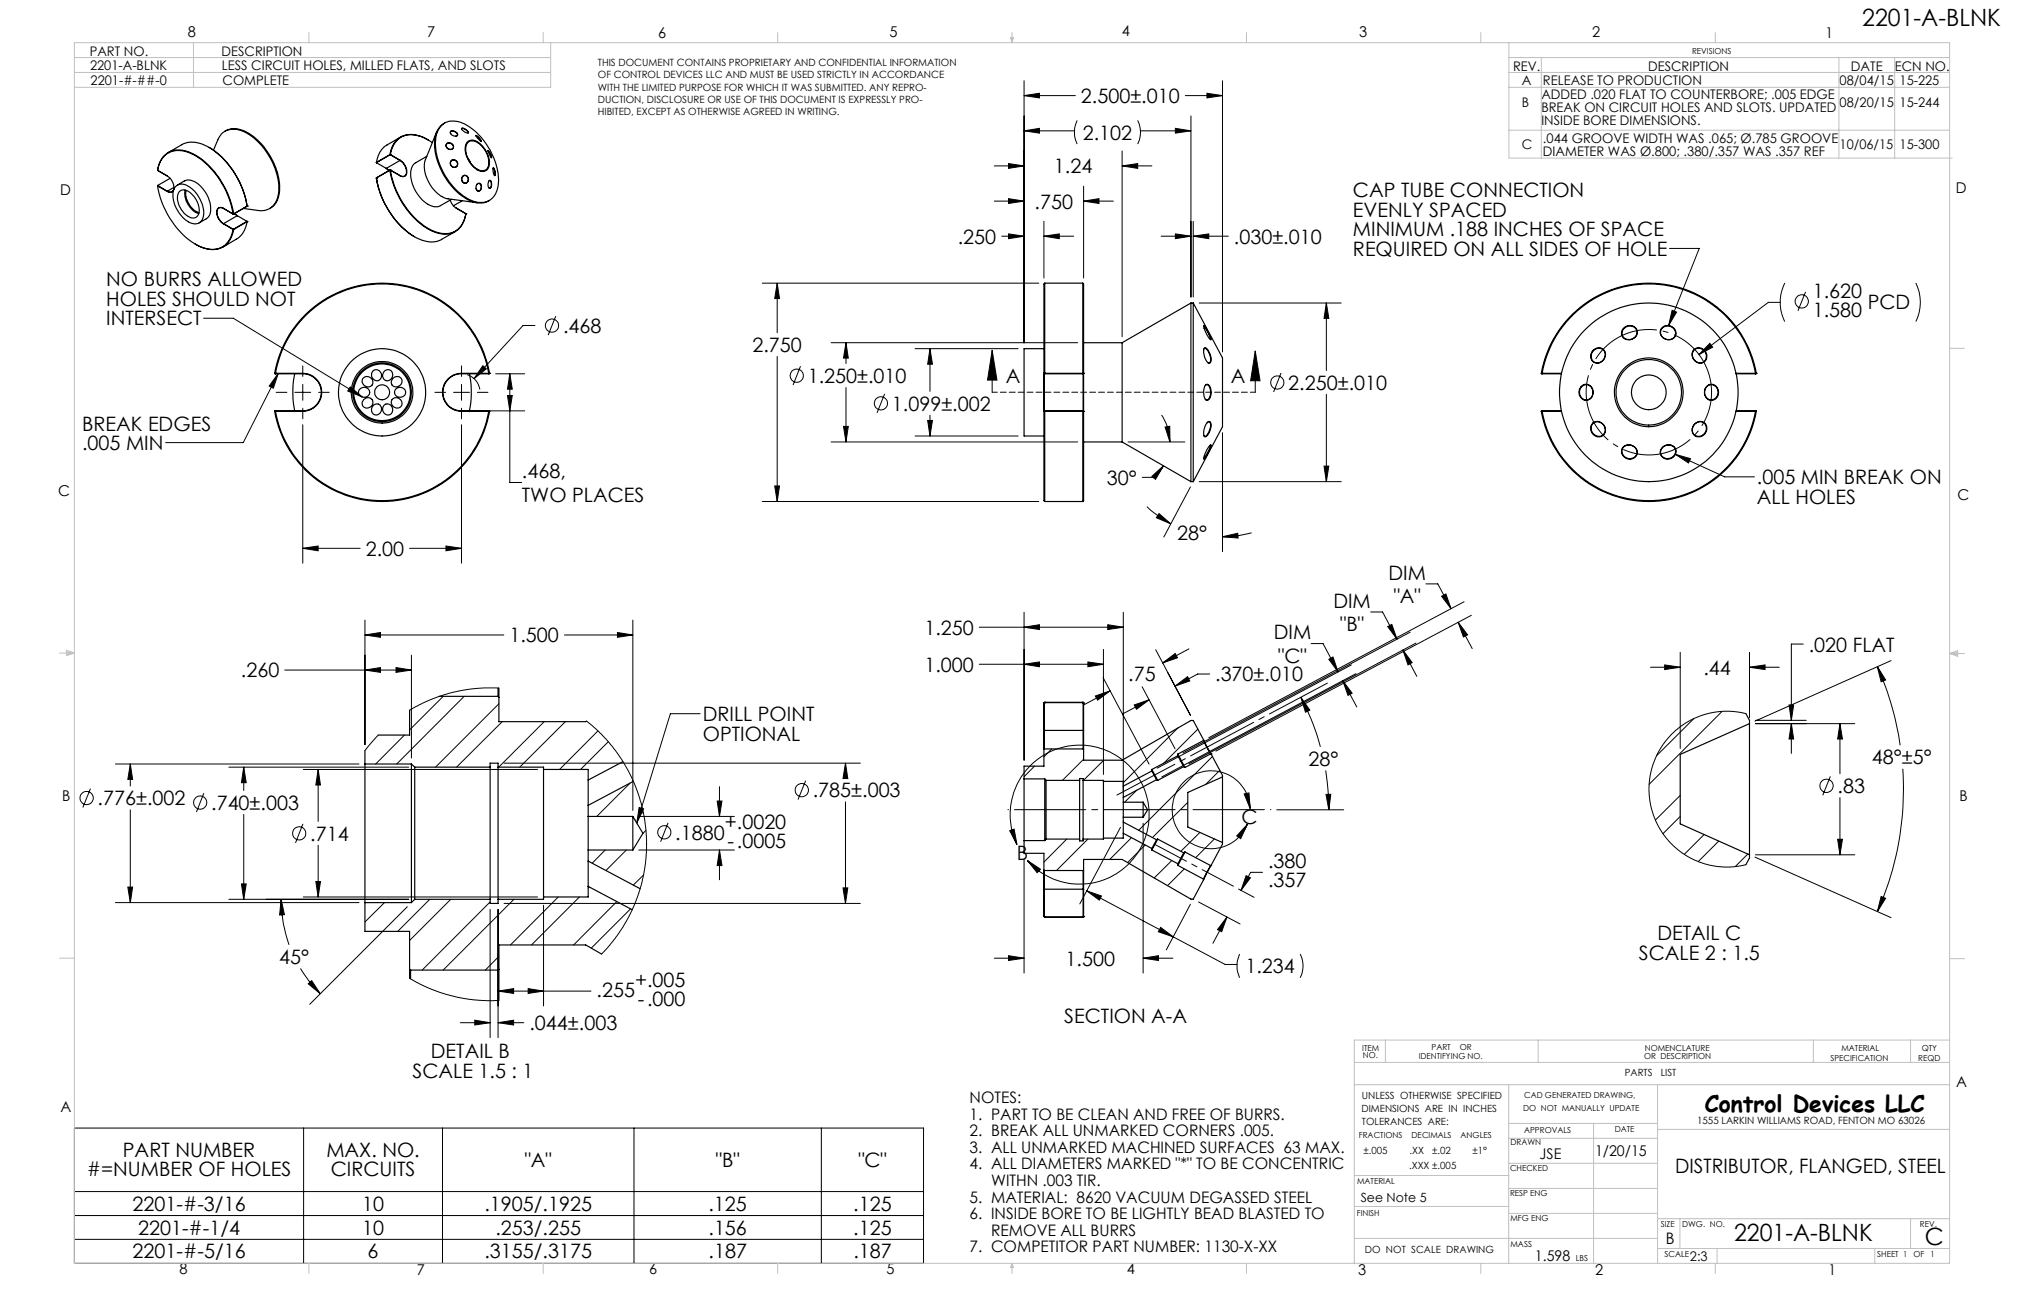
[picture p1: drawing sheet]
<svg xmlns="http://www.w3.org/2000/svg" width="432mm" height="279mm" viewBox="0 0 432 279" stroke-linecap="round" stroke-linejoin="round" font-family="sans-serif">
<g fill="none" stroke="#000" stroke-width=".21">
<path d="M218.5 17.2v55.9M257.5 19.9l3.3 .5-3.3 .5zM260.8 17.2v57.9M212.1 35.4h6.4M215.2 34.9l3.3 .5-3.3 .5zM218.5 20.4h10.9M218.5 27.9h10.7M218.5 20.4l3.3-.5v1zM218.5 27.9l3.3-.5v1zM229.8 25.7a5.9 5.9 0 0 0 0 5M231.2 39.7v19.6M239.4 32.2v39.6"/>
<path d="M239.4 35.4h6.3M239.4 35.4l3.3-.5v1zM242.7 25.7a5.6 5.6 0 0 1 0 5M243.3 27.9h10.8M250.8 27.4l3.3 .5-3.3 .5zM252.9 20.4h7.9M254.1 24.7v38.7M212.1 42.9h6.4M213.7 50.4h4.8M215.2 49.9l3.3 .5-3.3 .5zM215.2 42.4l3.3 .5-3.3 .5zM222.7 47.2v12.1"/>
<path d="M222.7 50.4h6.4M222.7 50.4l3.3-.5v1zM231.2 42.9h6.3M231.2 42.9l3.3-.5v1zM247.7 50.4h6.4M250.8 49.9l3.3 .5-3.3 .5zM254.6 50.4h7.4M254.6 47.2v16.2M254.6 50.4l3.3-.5v1zM356.2 53h6.3l-6.5 16.4M43.4 67.9h6.4l27.5 16.8M59.4 79.6l-1.1 3.2-.9-.5z"/>
<path d="M59.4 79.6l-7.5 14.8h-16.6M64.6 78v2.3M98.5 78v2.3M99.7 79.9a4.1 4.1 0 0 1 2.7 3.2M103 78l.8 .7-2.7 2.1zM105.7 79.7h6.2M108.8 79.7v23.2h2.5M108.8 79.7l.5 3.3h-1zM114.1 69.4h-2.5l-10.5 11.4M118.6 67.4l-1.7 4.1M162.6 60.4h59M165.8 60.4v10.6"/>
<path d="M165.8 76v31M165.8 60.4l.5 3.3h-1zM170.8 78.1l-1.6 4M177.3 73.1h52.6M180.5 73.1v4.4M180.5 73.1l.5 3.3h-1zM195.2 74.4h22M198.4 74.4v9.1M198.4 74.4l.5 3.3h-1zM211.7 74.7l1 6.4h-2zM211.7 74.7v9M255.8 64.6h30.3"/>
<path d="M267.8 74.9l1 6.3h-2zM267.8 74.9v8.8M273.3 79.6l-1.6 4M283 64.6v14.4M283 64.6l.5 3.3h-1zM356.7 66.2l1 .4-1.7 2.8zM364.8 73.2l.6 .8-3 1.6zM379.8 64.5h-2.5l-14.9 11.1M380.8 60.4a9.3 9.3 0 0 0 0 8.2M385.2 62.3l-1.6 4M408.7 60.4a9.3 9.3 0 0 1 0 8.2M58.9 83.7h2.3"/>
<path d="M62.9 83.7h3.4M64.6 82v3.4M64.6 87.1v2.2M64.6 90.6v29.5M68 83.7h2.2M74.7 82.5l2.6 2.2-3.1-1.3zM92.8 83.7h2.3M96.8 83.7h3.4M98.5 82v3.4M98.5 87.1v2.2M98.5 90.6v29.5M99.7 87.6h12.2"/>
<path d="M101.8 83.7h2.3M108.3 84.3h1l-.5 3.3zM177.3 94.3h52.6M180 90.9h1l-.5 3.4zM180.5 82.7v11.6M188.7 84l-1.6 4.1M195.2 93h22M197.9 89.7h1l-.5 3.3zM198.4 88.5v4.5M240.7 94.3h12.1M247.8 88.5a9.9 9.9 0 0 1 1.8 5.8M248.2 99.3l-.9 1.3-1.1 1.2h-2.5"/>
<path d="M248.6 91.1l1-.2v3.4zM260.8 92.3v25.4M282.5 99.4h1l-.5 3.3zM283 84.1v18.6M357.4 96.9l10.5 4.8h6.4M357.4 96.9l3.2 .9-.4 .9zM64.6 116.9h12.2M64.6 116.9l3.3-.4v1zM87.4 116.9h11.1M95.1 116.5l3.4 .4-3.4 .6zM162.6 107h59M165.3 103.6h1l-.5 3.4z"/>
<path d="M244.7 108.1a24.5 24.5 0 0 0 5.1 3.6M245.7 101.6l2.5-2.3-1.7 2.9zM247.3 109.5l2.5 2.2-3.1-1.3zM254 103.9l-5.7 10.6M255.8 102.7h30.3M260.8 114.5l3.3-.8v1.1zM267 113.6a21.4 21.4 0 0 1-6.2 .9M77.9 135.4l3.3-.5v1zM77.9 132.3v26.5M77.9 135.4h29.6M87.8 139.7v22M120.4 135.4h14.6"/>
<path d="M131.7 134.9l3.3 .5-3.3 .5zM135 132.3v40.6M208.9 133.8h30.7M218.5 130.6v31.5M218.5 133.8l3.3-.6v1.1zM235.4 138.5v26.7M236.3 133.2l3.3 .6-3.3 .5zM239.6 130.6v38.2M246.6 138.6l7.4 13.9-4.8-9M253.6 138.4l-5.6 3M279.7 137.3h2.6l3.2 6M292.4 130.5h2.6l3 5.8"/>
<path d="M296.1 133.6l.8-.4 1.1 3.1zM299.3 138.6l3 5.7M299.3 138.6l2 2.7-.9 .5zM300.8 134.8l-48.4 25.8M302.1 137.2l-48.5 25.7M304.2 124.5h2.5l2.9 5.3M307.6 127.2l.9-.5 1.1 3.1zM311.1 132.7l2 2.7-.9 .5zM311.1 132.7l3 5.6M312.3 128.3l-54.4 29M313.9 131.2l-54.5 29M358.5 139.1v20.5"/>
<path d="M373.2 139.1v14M384.7 137.4h-2.5v16.2M60.7 142.9h27.1M77.9 142.9l3.3-.5v1zM80.7 156.8l-2.8 3.3M84.5 142.4l3.3 .5-3.3 .5zM86.3 156.8l-6.1 6.1M94.5 148.5l-7.1 7.2M99 148.5l-14.4 14.4M106.4 150.1l-13.5 13.5M106.4 146.8h-4.8l-4.6 .8-2.3 .6-2.9 1-4.4 2.3M107.1 153.9l-9.7 9.7"/>
<path d="M116.1 153.9l-9.7 9.7M120.6 153.9l-9.7 9.7M125.1 153.8l2.6 2.2 2.3 2.4 2.2 3 2 3.2 1.4 3.2 1.1 3.2 .8 3.4 .4 3.3v3.4l-.3 3.7-.9 4.2-1 3.1-1.3 2.9-1.5 2.7-2.2 3.1-2.4 2.7M127.6 155.9l-8.2 8.2M129.8 158.2l-5.9 5.9M149.4 152.2h-6.4l-7.1 23.3M208.9 141.7h26.5M218.5 141.7l3.3-.5v1zM224.4 159.7l-1.7 1.7M232.1 141.2l3.3 .5-3.3 .5zM233.7 148.4l3.1-1-2.6 1.9zM235.3 144.5l9.8 18.5"/>
<path d="M236.8 147.4l-5.6 2.9M242 150.4l3.1-1.1-2.6 2zM243.7 146.5l7 13.2M245.1 149.3l-5.6 3M248 141.4l2.7-2 .5 .9zM250.7 146.3l2.7-2 .4 .9zM251.3 155.2l-11.7 11.7M255.6 155.5l-7.3 7.3M258.1 143.8h-2.6l-4.8 2.5M277.5 148.7l1.9 2.7-.9 .5zM277.5 148.7l.5 .9a47.9 47.9 0 0 1 3.7 9.7M283.5 140.6l.9-.5 1.1 3.2z"/>
<path d="M286.5 145.2l3 5.6M286.5 145.2l2 2.6-.9 .5zM288.3 141.8l-41.4 22M289.3 143.7l-41.4 22M352.1 142.3h6.4M355.1 141.8l3.4 .5-3.4 .5zM361.4 153.3l-8 7.9M367.4 151.7l-15.6 15.6M372.5 152.2l-3.4-.5h-2l-2.3 .4-1.8 .5-1.9 .8-2.7 1.6-1.2 1-1.9 2.1-1.8 2.9-1.3 3.4-.4 3.5 .3 3.7 1.2 3.6 1 1.9 1.2 1.7 2.6 2.6 3.1 1.9 2.6 1 1.5 .3 1.8 .3h2.1l3.3-.5M373.2 142.3h6.4M373.2 142.3l3.4-.5v1zM374.5 154.3h21.2"/>
<path d="M374.5 153.6h10.8M381.7 150.4h1l-.5 3.2zM382.2 154.3v6.4M382.2 154.3l.5 3.3h-1zM392.5 154.3l.6 3.3h-1.1zM392.5 154.3v10.7M400.5 142.2l1.8 2.8-1 .4zM400.5 142.2a62.4 62.4 0 0 1 4.9 16.8M403.4 140.9l-29 12.9M19.3 168.2l-1.6 4M24.6 162.9h52M27.8 162.9v4.7"/>
<path d="M27.8 172.7v19.8M27.8 162.9l.5 3.3h-1zM43.5 169.2l-1.6 4M48.8 163.6h38.4M52 163.6l.5 3.3h-1zM52 163.6v5M52 173.7v18.1M64.6 175.7l-1.6 4.1M64.7 164.1h50M67.9 164.1l.5 3.3h-1zM67.9 164.1v11.1M107.5 162.8h76.1"/>
<path d="M134.4 167l-7.1 7.1M135.5 174.9h.1M136.3 174.1h20.4M136.3 172.2l1 .3-1.4 3zM137.2 173.2l-.1 .2M137.8 177.1l-.7 .7M142.5 175.5l-1.6 4M153 170.9h1l-.5 3.2zM153.5 167.8v6.3M171.9 166.5l-1.6 4M180.4 162.8v3.1M180.4 171v21.7"/>
<path d="M180.4 162.8l.5 3.3h-1.1zM215.4 177.2l1-.4 .6 3.3zM220.7 163.4l-2.2 2.3M227.6 179l-4.9 4.9M231.2 161.9l-4.5 4.5M232.1 179l-6.7 6.7M235.5 162.1l-4.4 4.3M239 176.5l-8.6 16.3M241.4 178.7l-4.7 4.6M242.5 168.5l-2.6 2.6M243.9 175.6v31.9M253.4 171.1l-7.5 7.5"/>
<path d="M256 177.6l-4.1 4M258.7 161.4l-15.8 15.7M259.1 178.9l-4 4M260.2 164.3l-3 3M265.4 169.3l1.1-.2 .2 3.3zM266.1 175.8l-1.4 3.1-.9-.6zM266.7 172.4a8.3 8.3 0 0 0-11.7-7.3 8.3 8.3 0 0 0-2.4 13.6 8.3 8.3 0 0 0 13.5-2.9M272.4 172.7h14.3M282.8 164.3a55.1 55.1 0 0 1 .7 8.4M282.9 169.4h1l-.4 3.3zM358.5 169.7l-5.3 5.2M358.5 174.1l-3.7 3.7"/>
<path d="M363.6 178l-4.3 4.2M366.7 179.4l-4.4 4.4M390.5 165.6l-1.6 4M392 179h1.1l-.6 3.3zM392.5 170.1v12.2M405.9 164a63.9 63.9 0 0 1-5.4 30.5M24.6 192.5h52M27.3 189.2h1l-.5 3.3zM48.8 191.8h38.4M51.5 188.5h1l-.5 3.3zM60 191.8l.7 3.3-1 .1zM60 191.8v.8a27.7 27.7 0 0 0 1.7 8.9"/>
<path d="M64.7 191.3h50M67.4 188h1l-.5 3.3zM67.9 180.3v11M82 192.5l-4.1 4.1M86.9 193.4l-20.8 20.8M91.7 191.8l-6.9 6.8M96.2 191.8l-8.8 8.8M104.6 192.4l-14.5 14.5M104.6 194v27.3M106.3 194v27.3M107.5 192.7h76.1M109.6 191.8l-15.1 15.1"/>
<path d="M116 193.1v21.5M119.1 191.3l-10.2 10.2M123.6 191.3l-10.2 10.2M125.7 189.2l-.2 .2M129.1 181.3l-2.8 2.8M131.6 192.3l-9.2 9.2M133.6 181.3l-4.3 4.4M134.5 193.9l-8.3 8.3M136.3 181.3h20.4M137.3 186.6l-2.2 2.2M153.5 181.3v6.3M153.5 181.3l.5 3.3h-1z"/>
<path d="M179.8 189.4h1.1l-.5 3.3zM217 180.1a14.8 14.8 0 0 1 12.9-21.1 14.8 14.8 0 0 1 14.3 20.2 14.8 14.8 0 0 1-24.3 5.1l-.7-.8M218.5 183.3v24.2M219.2 183.5l2.8 1.9-.7 .7zM231.8 190l29.6 15.7h2.5M231.8 190l3.2 1.1-.5 .9zM244.3 180.2l-3.7 3.8M247.6 197.8l2.7 2-3.2-1.1zM250 183.6l-3.8 3.7M252.7 185.3l-3.6 3.6M254 192.9l-5.2 9.7M255.7 192.4l8.8 4.7"/>
<path d="M261.8 195.6l-3 5.6M261.8 195.6l-1.2 3.1-.8-.4zM264.2 189.6l3.3 1.8M265.9 186.8l.9 .4-2 2.7zM269.3 186.1h-2.5l-2 3.8M372.9 182.1l-2.7 2.7M374.4 182.8l29 12.9M374.5 182.3h21.2M401.3 191.2l1 .4-1.8 2.9zM64.1 206.6a27.3 27.3 0 0 0 4.2 5.3M65.8 209.8l.7-.6 1.8 2.7zM87.4 208.7l2.8 1.5 2.5 1 5 1.5 4.6 .7h4.1"/>
<path d="M98.2 218.1h6.4M101.3 217.6l3.3 .5-3.3 .5zM106.3 218.1h5.5M106.3 211.4h19.8M106.3 218.1l3.3-.5v1zM106.3 211.4l3.3-.5v1zM106.4 204l-2.9 2.9M112.7 210.9l3.3 .5-3.3 .5zM212.1 204.4h6.4M215.2 203.8l3.3 .6-3.3 .5zM243.9 204.4h6.3M243.9 204.4l3.3-.6v1.1z"/>
<path d="M264.5 203.5a5.9 5.9 0 0 0 0 5M277.4 203.5a5.6 5.6 0 0 1 0 5M15.9 240.6h181.1v28.9h-181.1zM15.9 254.1h181.1M15.9 259.3h181.1M64.8 240.6v28.9M94.4 240.6v28.9M135.3 240.6v28.9M175.2 240.6v28.9M15.9 264.3h181.1"/>
<circle cx="117.8" cy="69.4" r="1.41"/>
<circle cx="384.4" cy="64.3" r="1.41"/>
<circle cx="170" cy="80.1" r="1.4"/>
<circle cx="187.9" cy="86" r="1.4"/>
<circle cx="272.5" cy="81.6" r="1.41"/>
<circle cx="18.5" cy="170.2" r="1.42"/>
<circle cx="42.7" cy="171.2" r="1.41"/>
<circle cx="63.8" cy="177.7" r="1.4"/>
<circle cx="141.7" cy="177.5" r="1.4"/>
<circle cx="171.1" cy="168.5" r="1.41"/>
<circle cx="389.7" cy="167.6" r="1.42"/>
</g>
<path d="M364.6 79.7a13.4 13.4 0 0 0-22.4-5.4 13.4 13.4 0 0 0 5.9 22.2 13.4 13.4 0 0 0 16.7-15.8l-.2-1" fill="none" stroke="#000" stroke-width=".21" stroke-dasharray="15.2 1.3 1.3 1.3" stroke-dashoffset="3.7" stroke-linecap="butt"/>
<path d="M267.8 83.7h-56.1" fill="none" stroke="#000" stroke-width=".21" stroke-dasharray="1.3 .6" stroke-dashoffset=".2"/>
<path d="M271.1 172.7h-56.1" fill="none" stroke="#000" stroke-width=".21" stroke-dasharray="15.2 1.3 1.3 1.3" stroke-dashoffset="-1.4"/>
<path d="M263.1 189l-16.6-8.9" fill="none" stroke="#000" stroke-width=".21" stroke-dasharray="15.2 1.3 1.3 1.3" stroke-dashoffset="7.7"/>
<path d="M283.2 145.7l-44.9 23.9" fill="none" stroke="#000" stroke-width=".21" stroke-dasharray="15.2 1.3 1.3 1.3" stroke-dashoffset="1.2"/>
<g fill="none" stroke="#c0c0c0" stroke-width=".21">
<path d="M15.9 9.1h400v260.4h-400zM15.9 12.3h101.6M15.9 15.5h101.6M41.3 9.1v9.5M65.9 6.9v2.2M115.9 6.9v2.2M117.5 9.1v9.5h-101.6M165.9 6.9v2.2M215.6 8h.6l-.3 1.1zM215.7 8l.2 1.1M215.9 6.9v2.2M216 8l-.1 1.1"/>
<path d="M265.9 6.9v2.2M315.9 6.9v2.2M321.9 12.3h94M321.9 15.5h94M321.9 18.6h94M321.9 9.1v24.6h94.6M328.8 12.3v21.4M365.9 6.9v2.2M392.3 12.3v21.4M404.2 12.3v21.4M321.9 27.8h94M415.9 74.3h3.2"/>
<path d="M12.7 139.3h3.2M14.2 139.1l1.7 .2M14.2 138.7l1.7 .6-1.7 .5zM15.9 139.3l-1.7 .3M415.9 139.4h3.2M415.9 139.4l1.8-.6v1.2zM415.9 139.4l1.8 .3M417.7 139.2l-1.8 .2M12.7 204.4h3.2M415.9 204.5h3.2M288.9 231.4h127M288.9 226.6h127"/>
<path d="M295.6 221.8v4.8M321.9 231.4v38.1M321.9 239.6h31.7M328.2 221.8v4.8M340 239.6v29.9M353.6 231.4v38.1M386.9 221.8v4.8M407.6 221.8v4.8M415.9 221.8h-127v47.7M288.9 257.3h33M288.9 250.7h33M321.9 258.8h31.7"/>
<path d="M321.9 253.5h31.7M321.9 248.1h31.7M321.9 242.8h31.7M353.6 259.9h62.3M353.6 240.9h62.3M358.4 259.9v6.4M407.6 259.9v6.4M65.9 269.5v2.1M115.9 269.5v2.1M165.9 269.5v2.1M215.9 269.5v2.1M215.9 269.5l.3 .8h-.6z"/>
<path d="M265.9 269.5v2.1M288.9 264.1h64.7M315.9 269.5v2.1M353.6 266.3h62.3M365.9 269.5v2.1M366.3 266.3v3.2M400 266.3v3.2"/>
</g>
<g fill="#000">
<path d="M364.8 73.2l.6 .8-3 1.6z"/>
<path d="M267.8 74.9l1 6.3h-2zM211.7 74.7l1 6.4h-2zM219.2 183.5l2.8 1.9-.7 .7zM215.4 177.2l1-.4 .6 3.3zM265.4 169.3l1.1-.2 .2 3.3zM266.1 175.8l-1.4 3.1-.9-.6z"/>
<path d="M356.7 66.2l1 .4-1.7 2.8zM357.4 96.9l3.2 .9-.4 .9zM74.7 82.5l2.6 2.2-3.1-1.3zM59.4 79.6l-1.1 3.2-.9-.5zM136.3 172.2l1 .3-1.4 3z"/>
<path d="M197.9 89.7h1l-.5 3.3zM198.4 74.4l.5 3.3h-1zM165.3 103.6h1l-.5 3.4zM165.8 60.4l.5 3.3h-1zM215.2 49.9l3.3 .5-3.3 .5zM222.7 50.4l3.3-.5v1zM215.2 42.4l3.3 .5-3.3 .5zM231.2 42.9l3.3-.5v1zM215.2 34.9l3.3 .5-3.3 .5zM239.4 35.4l3.3-.5v1zM245.7 101.6l2.5-2.3-1.7 2.9zM248.6 91.1l1-.2v3.4zM282.5 99.4h1l-.5 3.3zM283 64.6l.5 3.3h-1zM218.5 20.4l3.3-.5v1zM257.5 19.9l3.3 .5-3.3 .5zM250.8 49.9l3.3 .5-3.3 .5zM254.6 50.4l3.3-.5v1zM180.5 73.1l.5 3.3h-1zM180 90.9h1l-.5 3.4zM218.5 27.9l3.3-.5v1zM250.8 27.4l3.3 .5-3.3 .5zM247.3 109.5l2.5 2.2-3.1-1.3zM260.8 114.5l3.3-.8v1.1zM64.6 116.9l3.3-.4v1zM95.1 116.5l3.4 .4-3.4 .6zM108.3 84.3h1l-.5 3.3zM108.8 79.7l.5 3.3h-1zM103 78l-1.9 2.8 2.7-2.1zM218.5 133.8l3.3-.6v1.1zM236.3 133.2l3.3 .6-3.3 .5zM218.5 141.7l3.3-.5v1zM232.1 141.2l3.3 .5-3.3 .5zM215.2 203.8l3.3 .6-3.3 .5zM243.9 204.4l3.3-.6v1.1zM261.8 195.6l-1.2 3.1-.8-.4zM265.9 186.8l.9 .4-2 2.7zM248 141.4l2.7-2 .5 .9zM233.7 148.4l3.1-1-2.6 1.9zM247.6 197.8l2.7 2-3.2-1.1zM231.8 190l3.2 1.1-.5 .9zM250.7 146.3l2.7-2 .4 .9zM242 150.4l3.1-1.1-2.6 2zM283.5 140.6l.9-.5 1.1 3.2zM286.5 145.2l2 2.6-.9 .5zM296.1 133.6l.8-.4 1.1 3.1zM299.3 138.6l2 2.7-.9 .5zM307.6 127.2l.9-.5 1.1 3.1zM311.1 132.7l2 2.7-.9 .5zM282.9 169.4h1l-.4 3.3zM277.5 148.7l1.9 2.7-.9 .5zM106.3 218.1l3.3-.5v1zM101.3 217.6l3.3 .5-3.3 .5zM77.9 142.9l3.3-.5v1zM84.5 142.4l3.3 .5-3.3 .5zM60 191.8l.7 3.3-1 .1zM65.8 209.8l.7-.6 1.8 2.7zM106.3 211.4l3.3-.5v1zM112.7 210.9l3.3 .5-3.3 .5zM27.8 162.9l.5 3.3h-1zM27.3 189.2h1l-.5 3.3zM52 163.6l.5 3.3h-1zM51.5 188.5h1l-.5 3.3zM67.9 164.1l.5 3.3h-1zM67.4 188h1l-.5 3.3zM180.4 162.8l.5 3.3h-1.1zM179.8 189.4h1.1l-.5 3.3zM153 170.9h1l-.5 3.2zM153.5 181.3l.5 3.3h-1zM77.9 135.4l3.3-.5v1zM131.7 134.9l3.3 .5-3.3 .5zM401.3 191.2l1 .4-1.8 2.9zM400.5 142.2l1.8 2.8-1 .4zM355.1 141.8l3.4 .5-3.4 .5zM373.2 142.3l3.4-.5v1zM392.5 154.3l.6 3.3h-1.1zM392 179h1.1l-.6 3.3zM382.2 154.3l.5 3.3h-1zM381.7 150.4h1l-.5 3.2z"/>
</g>
<g fill="none" stroke="#000" stroke-width=".25">
<path d="M33.6 36.3a4.6 4.6 0 0 1 6.9-3.7 17.1 17.1 0 0 1 8.6 10.5l.6 2.5M33.6 36.3h.1M33.6 36.3a4.6 4.6 0 0 1 6.9-3.8 16.8 16.8 0 0 1 8.4 9.6l.5 1.5 .4 2M33.6 39.7a18.2 18.2 0 0 0 8.8 12.8 4.8 4.8 0 0 0 6.2-.9 5.7 5.7 0 0 0 1.1-2.7M33.6 39.7h.1M33.6 39.6h.1M33.6 39.6v.1M33.6 39.7l2.1 1.2M33.6 36.3l2.1 1.2M33.7 39.6l-.1 .1M33.7 39.6l2 1.2M33.7 39.5v.1"/>
<path d="M33.7 39.5l-.1 .1M35.7 37.5a2.59 2.59 0 0 1 1.1 3.3 .9 .9 0 0 1-1.1 .1M35.9 32.5l2.9-1.6a5.8 5.8 0 0 1 5.8 .5 18.3 18.3 0 0 1 8.1 12.6M36.3 38l-2.6 1.5M37.1 40l-1.4 .8M37.4 39.9a2.21 2.21 0 0 1 3.1 0 6.9 6.9 0 0 1 2.8 6.5 1.84 1.84 0 0 1-2.9 1 6.8 6.8 0 0 1-3.4-6.9zM37.9 39.5l1.4-.9a3.4 3.4 0 0 1 3.9 1.6 5.9 5.9 0 0 1 1.5 5.8l-.6 .6-1.6 .9M44.6 31.4a18.1 18.1 0 0 1 8.1 12.5M45.5 32l1-2.2a3.7 3.7 0 0 1 5.2-1.9 14.4 14.4 0 0 1 7.7 10.7 5.6 5.6 0 0 1-1.8 5.8 3.6 3.6 0 0 1-2.4 .5l-3.3-.5M48 28a5.1 5.1 0 0 1 5.7 .8 14.6 14.6 0 0 1 5.9 12.2 4.1 4.1 0 0 1-2.1 3.5M80.3 38a18.3 18.3 0 0 0 8.9 12.9 5.3 5.3 0 0 0 5 .1l2.9-1.6M80.3 38a18.4 18.4 0 0 0 8.1 12.5"/>
<path d="M80.3 38h.1M80.3 34.6v.1M80.3 34.6h.1M80.3 37.9h.1M80.3 37.9v.1M80.3 34.7l2.1 1.2M82.4 35.9l.6 .5-.6-.5M83.2 36.3a18.1 18.1 0 0 0 8.9 12.9 4.9 4.9 0 0 0 6.1-.8 5.9 5.9 0 0 0 1.2-2.8M83.2 36.3h.1M83.2 33h.1M83.2 36.3l-2.9 1.6M83.2 33l-2.9 1.7"/>
<path d="M83.3 36.3a18.1 18.1 0 0 0 8.8 12.8 4.9 4.9 0 0 0 6.2-.8 6.2 6.2 0 0 0 1.1-2.7M83.3 36.3h.1M83.3 33h.1M83.3 33l2.1 1.2M83.3 36.3l2.1 1.2M83.3 36.3l2 1.2M83.3 33l2 1.2M85.3 34.2a2.64 2.64 0 0 1 1.2 3.3 .98 .98 0 0 1-1.2 0M85.3 37.5h.1M85.3 34.2l-2.9 1.7M85.4 34.2a2.7 2.7 0 0 1 1.2 3.2 .89 .89 0 0 1-1.2 .1M85.4 34.2h-.1"/>
<path d="M85.5 29.2l-2.9 1.7a5.1 5.1 0 0 0-2.3 3.7M91.1 33.3l-2.4 1.4a3.6 3.6 0 0 0-.9 4.1 7.4 7.4 0 0 0 4.8 5.3l1.2-.1 2.5-1.5M91.3 29.8a5.6 5.6 0 0 0-6.3-.3 5.2 5.2 0 0 0-1.8 3.5M92.3 30.4a6.6 6.6 0 0 0-6.6-1.2 5 5 0 0 0-2.4 3.8M93.1 28.2l-2.3 5.8a7.2 7.2 0 0 0 2.7 7.3l.5 .5 1.3 .6 6.5 .9M94.3 26.6a4.6 4.6 0 0 1 5.7 .4 14.5 14.5 0 0 1 6.3 12.4 3.8 3.8 0 0 1-5.6 3.4 14.5 14.5 0 0 1-7.8-11.5v-.5a5.4 5.4 0 0 1 1.4-4.2zM94.9 26.2a4.6 4.6 0 0 0-2.2 4.7 14.7 14.7 0 0 0 7.5 11.9 4.4 4.4 0 0 0 4.2 0M95.2 30.7a.85 .85 0 0 1 1.1 0 .85 .85 0 0 1 .3 1 .86 .86 0 0 1-1 0 .86 .86 0 0 1-.4-1zM95.3 30.6a.85 .85 0 0 1 1.1 0 .85 .85 0 0 1 .2 1.1 .85 .85 0 0 1-1.1 0 .85 .85 0 0 1-.2-1.1zM96.1 28a1.1 1.1 0 0 1 1.5 .8 .94 .94 0 0 1-1 .1 .94 .94 0 0 1-.5-.9zM96.2 28l-.1 .2 .1 .3M96.2 28l1 .2a.45 .45 0 0 1 .4 .3 .45 .45 0 0 1-.3 .5h-.1"/>
<path d="M96.3 34.3a.77 .77 0 0 1 1.1 0 .77 .77 0 0 1 0 1 .77 .77 0 0 1-1 .2 .8 .8 0 0 1-.1-1.2zM98.5 27.5a.79 .79 0 0 1 1.1 .3l.2 .6M98.5 27.4a1.32 1.32 0 0 1 1.4 1 1.42 1.42 0 0 1-1.4-1zM98.8 37.5a.81 .81 0 0 1 1.1 .7 .81 .81 0 0 1-1 .8 .95 .95 0 0 1-.1-1.5zM99.1 37.4a.78 .78 0 0 0-.6 1.2 .78 .78 0 0 0 1.3 .1 .84 .84 0 0 0-.7-1.3M99.8 30.2a2.07 2.07 0 0 1 2.8 .6 4.7 4.7 0 0 1 1.5 5.1 1.6 1.6 0 0 1-2.5 .2 5.1 5.1 0 0 1-2.2-5.4zM99.8 30.4a1.91 1.91 0 0 1 2.6 .4 4.6 4.6 0 0 1 1.6 5.1 1.86 1.86 0 0 1-2.8-.3 4.8 4.8 0 0 1-1.6-4.9zM99.8 33.8l.6 .9M101.5 29a2.07 2.07 0 0 1 1.2 1.2l-.3-.2zM101.6 29l.6 .5 .5 .7M101.6 39.5a.57 .57 0 0 1 .8-.3 .57 .57 0 0 1 .3 .8 .56 .56 0 0 1-.5 .7 .56 .56 0 0 1-.6-.5M101.9 39.2a.63 .63 0 0 1 .7 .1 .63 .63 0 0 1 .1 .7 .6 .6 0 0 1-.6 .8 .6 .6 0 0 1-.6-.8l.1-.5z"/>
<path d="M104.1 32.1l.4 .5 .4 1.1zM104.1 32.2l.6 .8 .1 .6M104.3 38.6a.33 .33 0 0 1 .4 0 .33 .33 0 0 1 .1 .4v.5a.4 .4 0 0 1 0 .5 .4 .4 0 0 1-.5 0h-.1M104.4 38.5a.36 .36 0 0 1 .4 .1 .36 .36 0 0 1 0 .4l.1 .3a.61 .61 0 0 1-.5 .8l-.3-.7zM105.2 35.8a1.31 1.31 0 0 1 .3 1.7l-.3-.9zM105.2 35.8l.4 .8-.1 .8M35.7 40.8v.1M37.1 40v.1a.85 .85 0 0 1-.5 .8 .85 .85 0 0 1-.9-.1M38.3 40.9a2.16 2.16 0 0 1 3 .9 3.7 3.7 0 0 1 .8 4.3 1.73 1.73 0 0 1-2.6-.4 4.2 4.2 0 0 1-1.3-4.7zM39.5 40.5a4.7 4.7 0 0 0 2.9 5M39.7 40.6a4.5 4.5 0 0 0 2.7 4.8M47.7 44.4a.92 .92 0 0 0-1.2 0 .92 .92 0 0 0-.3 1.2l.4 1 .6 .8 .5 .3"/>
<path d="M47.7 47.7l2 1.2M47.7 44.4l2 1.2M47.7 44.4h.1M47.7 44.4a.91 .91 0 0 0-1.1 .1 .91 .91 0 0 0-.3 1.1l.5 1.2 .9 .9M47.7 47.7h.1M49.7 45.6h.1M49.7 48.9h.1M49.8 45.6h.1M49.8 48.9h.1M49.8 48.9a4.6 4.6 0 0 1-4.3 4.3 7.1 7.1 0 0 1-3.8-1.1M50 45.5l.6 .5M50.1 45.5l.6 .5"/>
<path d="M50.6 46l-2.9 1.7M50.6 46l2.1 1.2M52.7 47.2v.1M52.7 47.2l-2.9 1.7M52.7 47.2h.1M52.7 44h.1M52.7 43.9h.1M52.7 47.3h.1M52.7 47.3a5 5 0 0 1-2.3 3.7l-2.8 1.7M52.7 44l-2.9 1.6M52.7 43.9v.1M52.7 47.3l-2.9 1.6"/>
<path d="M96 42.7l.6 1 .7 .7M97.3 44.4l2.1 1.2M98.6 42.8l-1.9 1.1M99.4 45.6h.1M58.6 79.6a23.3 23.3 0 0 1 22.9-19.2 23.3 23.3 0 0 1 23 19.2M58.6 79.6h.1M58.6 79.6h6M58.6 79.6l6 .1M58.8 79.6a23.1 23.1 0 0 1 22.7-19 23.1 23.1 0 0 1 22.8 19M58.8 79.6h.1M58.8 79.6v.1M62.9 79.7a20 20 0 0 0 0 7.9"/>
<path d="M64.6 79.6a4.1 4.1 0 0 1 4 4.1 4.1 4.1 0 0 1-4 4M64.6 79.7a4 4 0 0 1 4 4 4 4 0 0 1-4 3.9M64.6 79.6v.1M79.6 79.1a1.15 1.15 0 0 1 1.8 .6 1.15 1.15 0 0 1-1.2 1.5 1.26 1.26 0 0 1-.6-2.1zM82 79.2a1.12 1.12 0 0 1 1.7 .3 1.12 1.12 0 0 1-.6 1.6 1.12 1.12 0 0 1-1.4-.5 1.12 1.12 0 0 1 .3-1.4zM98.5 79.6a4.1 4.1 0 0 0-4.1 4.1 4.1 4.1 0 0 0 4.1 4M98.5 79.7a4 4 0 0 0-4 4 4 4 0 0 0 4 3.9M98.5 79.6h6M98.5 79.6v.1M100.2 79.7a20 20 0 0 1 0 7.9M104.3 79.6h.1M104.3 79.6v.1"/>
<path d="M104.5 79.6h.1M104.5 79.6l-6 .1M222.7 79.6h.1M222.7 79.6v8.1M222.7 74.4h-4.2v18.6h4.2M222.7 79.6h8.5M222.7 79.6l.1 .1M222.8 79.7v7.9M222.8 79.7h8.3M222.9 79.6h.1M222.9 60.4v19.2M222.9 60.4l-.2 .2v19"/>
<path d="M222.9 60.4h8.1M222.9 79.6v.1M231 79.6h.1M231 60.4v19.2M231 60.4l.2 .2v19M231 79.6v.1M231.1 79.7v7.9M231.2 79.6h.1M231.2 79.6v8.1M231.2 73.1h8.2M231.2 79.6l-.1 .1M239.4 73.1v21.2"/>
<path d="M254.1 64.6v38.1M254.1 64.6h.5M254.1 64.6l-14.7 8.5M254.6 64.6v38.1M254.6 64.6l6.2 11.7v14.7l-6.2 11.7M256.8 69.4a7.1 7.1 0 0 1 1.6 3.1 5.2 5.2 0 0 1-1.6-3.1zM256.8 69.5l1 1.5 .4 1.4M256.9 74.4v-.1a1.42 1.42 0 0 1 1.2 1.4 1.44 1.44 0 0 1-.1 1.7l-.3-.1M257 74.2a1.25 1.25 0 0 1 1.1 1.2 1.79 1.79 0 0 1-.1 2.1 2.73 2.73 0 0 1-1-3.3zM328.8 79.6a23.3 23.3 0 0 1 23-19.2 23.3 23.3 0 0 1 22.9 19.2M328.8 79.6h.1M328.8 79.6h4.3"/>
<path d="M328.8 79.6l4.3 .1M329 79.6a23.1 23.1 0 0 1 22.8-19 23.1 23.1 0 0 1 22.7 19M329 79.6h.1M329 79.6v.1M339.9 74.7a1.5 1.5 0 0 1 2.1-.2 1.5 1.5 0 0 1 .2 2.1 1.54 1.54 0 0 1-2.4 .5 1.54 1.54 0 0 1 .1-2.4zM340.2 74.6a1.45 1.45 0 0 1 2 .2 1.45 1.45 0 0 1-.3 2.1 1.45 1.45 0 0 1-2.1 .1 1.45 1.45 0 0 1 .2-2.2zM346.4 70.1a1.51 1.51 0 0 1 2.1-.4 1.51 1.51 0 0 1 .4 2.2 1.51 1.51 0 0 1-2.2 .4 1.51 1.51 0 0 1-.3-2.2zM346.6 69.8a1.55 1.55 0 0 1 2.1-.1 1.55 1.55 0 0 1 .2 2.2 1.58 1.58 0 0 1-2.1 .5 1.58 1.58 0 0 1-.7-2.1zM354.5 70a1.68 1.68 0 0 1 2.3-.3 1.68 1.68 0 0 1 .4 2.3 1.78 1.78 0 0 1-2 .3 1.78 1.78 0 0 1-1-1.8zM354.6 70a1.59 1.59 0 0 1 2.3-.1 1.59 1.59 0 0 1 0 2.2 1.66 1.66 0 0 1-1.9 0 1.66 1.66 0 0 1-.6-1.8zM361.2 74.7a1.66 1.66 0 0 1 2.7 .3 1.66 1.66 0 0 1-1 2.5 1.85 1.85 0 0 1-1.7-2.8zM361.5 74.6a1.61 1.61 0 0 1 2.3 .5 1.61 1.61 0 0 1-.7 2.3 1.69 1.69 0 0 1-1.8-.8 1.69 1.69 0 0 1 .2-2z"/>
<path d="M370.4 79.6h4.3M374.5 79.6h.1M374.5 79.6v.1M374.7 79.6h.1M374.7 79.6l-4.3 .1M58.6 87.7a23.3 23.3 0 0 0 22.9 19.3 23.3 23.3 0 0 0 23-19.3M58.6 87.7h6M58.8 87.7h.1M58.8 87.7a23.1 23.1 0 0 0 22.7 19.1 23.1 23.1 0 0 0 22.8-19.1M58.8 87.6v.1M64.6 87.6l-6 .1M64.6 87.6v.1"/>
<path d="M76.6 83.1a1.14 1.14 0 0 1 1.8-.3 1.14 1.14 0 0 1-.1 1.8 1.15 1.15 0 0 1-1.4-.1 1.15 1.15 0 0 1-.3-1.4zM77.4 80.7a1.15 1.15 0 0 1 1.9 .1 1.15 1.15 0 0 1-.6 1.7 1.24 1.24 0 0 1-1.2-.5 1.24 1.24 0 0 1-.1-1.3zM77.6 85.2a1.13 1.13 0 0 1 1.9 .2 1.13 1.13 0 0 1-1 1.6 1.04 1.04 0 0 1-1.2-.6 1.04 1.04 0 0 1 .3-1.2zM79.8 86.3a1.11 1.11 0 0 1 1.5 .5 1.11 1.11 0 0 1-.5 1.5 1.11 1.11 0 0 1-1.5-.5 1.32 1.32 0 0 1 .5-1.5zM81.9 86.5a1.14 1.14 0 0 1 1.8 .5 1.14 1.14 0 0 1-1.2 1.5 1.29 1.29 0 0 1-.6-2zM83.8 85.1a1.15 1.15 0 0 1 1.7 .3 1.15 1.15 0 0 1-.6 1.6 1.21 1.21 0 0 1-1.2-.5 1.21 1.21 0 0 1 .1-1.4zM83.9 80.7a1.09 1.09 0 0 1 1.8 .1 1.09 1.09 0 0 1-.8 1.6 1.03 1.03 0 0 1-1.3-.4 1.03 1.03 0 0 1 .3-1.3zM84.4 83a1.13 1.13 0 0 1 1.7-.2 1.13 1.13 0 0 1 0 1.7 1.13 1.13 0 0 1-1.5 0 1.13 1.13 0 0 1-.2-1.5zM98.5 87.6l6 .1M98.5 87.7h6M98.5 87.6v.1M104.3 87.7h.1"/>
<path d="M104.3 87.6v.1M222.7 87.7v19.1l.2 .2M222.7 87.7h.1M222.7 87.7h.2M222.8 87.6h8.3M222.8 87.6l-.1 .1M222.9 87.7v19.3M222.9 87.6v.1M222.9 87.7h8.1M231 87.6v.1M231 87.7v19.3M231 87.7h.1"/>
<path d="M231 87.7h.2M231.1 87.6l.1 .1M231.2 87.7v19.1l-.2 .2M231.2 87.7h.1M231.2 94.3h8.2M239.4 94.3l14.7 8.4M257.1 82.2l.2-.1a.97 .97 0 0 1 .9 1.2 1.59 1.59 0 0 1-.8 2l-.3-.1M257.2 82.1a.75 .75 0 0 1 .8 0 .75 .75 0 0 1 .3 .8 2.13 2.13 0 0 1-.7 2.5 1.35 1.35 0 0 1-.8-1.6v-.7zM257.5 90.2a.48 .48 0 0 1 .6-.3 .48 .48 0 0 1 .3 .7 2.69 2.69 0 0 1-1.4 2.6 2.92 2.92 0 0 1 .5-3zM257.7 90h.1a.98 .98 0 0 1 .4 1.4 2.15 2.15 0 0 1-1.2 1.7l-.2-.2M258.2 94.9h.1a5.9 5.9 0 0 1-1.4 3 3.4 3.4 0 0 1 .8-2.3zM258.3 94.9l-.2 .8-1.3 2.1"/>
<path d="M328.8 87.7a23.3 23.3 0 0 0 23 19.3 23.3 23.3 0 0 0 22.9-19.3M328.8 87.7h4.3M329 87.7a23.1 23.1 0 0 0 22.8 19.1 23.1 23.1 0 0 0 22.7-19.1M329 87.7h.1M329 87.6v.1M333.1 87.6l-4.3 .1M337.4 82.5a1.49 1.49 0 0 1 2-.1 1.49 1.49 0 0 1 .3 2 1.44 1.44 0 0 1-1.8 .8 1.44 1.44 0 0 1-.9-1.7zM337.5 82.3a1.6 1.6 0 0 1 2 .2 1.6 1.6 0 0 1 .2 2 1.56 1.56 0 0 1-2.2 .6 1.56 1.56 0 0 1-.4-2.3zM339.8 90.2a1.69 1.69 0 0 1 2.4 .6 1.69 1.69 0 0 1-.7 2.3 1.77 1.77 0 0 1-1.9-.8 1.77 1.77 0 0 1 .2-2.1zM339.9 90.2a1.61 1.61 0 0 1 2.3 .6 1.61 1.61 0 0 1-.7 2.2 1.67 1.67 0 0 1-1.8-.8 1.67 1.67 0 0 1 .2-2zM346.3 95.4a1.73 1.73 0 0 1 2.1-.3 1.73 1.73 0 0 1 .7 2 1.68 1.68 0 0 1-2.3 .6 1.68 1.68 0 0 1-.5-2.3zM346.3 95.4a1.62 1.62 0 0 1 2.2-.2 1.62 1.62 0 0 1 .4 2.1 1.62 1.62 0 0 1-2.1 .2 1.62 1.62 0 0 1-.5-2.1z"/>
<path d="M354.8 95.3a1.56 1.56 0 0 1 2.1-.2 1.56 1.56 0 0 1 .3 2.2 1.62 1.62 0 0 1-2 .6 1.62 1.62 0 0 1-.9-1.8zM354.8 95.3a1.48 1.48 0 0 1 2.2-.1 1.48 1.48 0 0 1-.1 2.2 1.48 1.48 0 0 1-2 .2 1.48 1.48 0 0 1-.3-2.1zM361.4 90.6a1.54 1.54 0 0 1 2.4-.2 1.54 1.54 0 0 1-.3 2.3 1.5 1.5 0 0 1-2.2 0 1.5 1.5 0 0 1 .1-2.1zM361.5 90.6a1.49 1.49 0 0 1 2.3 0 1.49 1.49 0 0 1-.7 2.3 1.43 1.43 0 0 1-1.9-.4 1.43 1.43 0 0 1 .3-1.9zM364.1 82.5a1.56 1.56 0 0 1 2-.2 1.56 1.56 0 0 1 .4 2 1.52 1.52 0 0 1-1.9 1 1.52 1.52 0 0 1-1-1.9zM364.1 82.5a1.54 1.54 0 0 1 2.1 .1 1.54 1.54 0 0 1-.1 2.2 1.52 1.52 0 0 1-2.1 0 1.52 1.52 0 0 1-.1-2.1zM370.4 87.6l4.3 .1M370.4 87.7h4.3M374.5 87.7h.1M374.5 87.6v.1M222.9 107h8.1M254.1 102.7h.5"/>
<path d="M87.4 151.5v5.3h-6.7M93.7 148.5h12.6M106.3 146.8v1.7M106.3 148.5l.1 .2M106.4 146.8v1.9M106.4 148.7v5.2l18.7-.1M222.7 155.8v4M222.7 150h.1M222.7 159.8v3.6h-4.2v2.7M222.7 150v5.8M222.7 155.8h8.5M222.8 150v9.7"/>
<path d="M222.8 159.7l-.1 .1M222.8 159.7h8.3M222.9 149.8h.1M222.9 149.8v.1M222.9 149.8h8.1M222.9 149.9h8.1M222.9 149.9l-.1 .1M222.9 149.8l-.2 .2M231 149.9l.1 .1M231 149.8h.1M231 149.8l.2 .2M231 149.8v.1"/>
<path d="M231.1 150v9.7M231.1 159.7l.1 .1M231.1 150h.1M231.2 155.8v4M231.2 150h.1M231.2 150v5.8M256.8 157.9l1.5 2.9M256.8 157.9l-5.5 2.9M256.8 157.8v.1M256.8 157.8l1.5 3M256.8 157.8l-2.2-4.1h-.5l-14.7 8.4h-8.2v-2.3M372.5 152.2l.7 1.4v.7"/>
<path d="M373.2 154.3v28M373.2 154.3l-14.7 6.6v14.8l14.7 6.6M77.9 162.9v29.6M77.9 162.9h9.9M77.9 160.1v2.8M87.8 162.9v29.6M87.8 162.9l.7 .7M88.5 163.6v28.2M88.5 163.6h16.1M104.6 163.6v28.2M104.6 163.6v-.8h1.7v.8M106.3 163.6v28.2"/>
<path d="M106.3 163.6h9.7v.5M116 164.1v27.2M116 164.1h9.5v2.3M125.5 174.1v7.2M125.5 166.4v5.4M125.5 174.1h9.5M125.5 171.8v2.3M132.9 162.5l-7.4 3.9M135 174.1v7.2M135 174.1l2.2 3.6-2.2 3.6M135.1 166.7l-9.6 5.1M218.5 166.1v13.2"/>
<path d="M218.5 179.3v2.7h4.2v3.6M218.5 166.1h4.4M218.5 179.3h4.4M222.9 166.1v13.2M222.9 166.1l.3 .3M223.2 166.4v12.6M223.2 166.4h7.1M223.2 179h7.1M223.2 179l-.3 .3M230.3 166.4v12.6M230.3 166.4v-.3h.8v.3M230.3 179v.4h.8v-.4"/>
<path d="M231.1 166.4v12.6M231.1 166.4h4.3v.3M235.4 166.7v12.1M235.4 166.7h4.2v1M235.4 178.8v.2h-4.3M239.6 175.3v2.4M239.6 171.1v3.2M239.6 167.7v2.4M239.6 174.3h4.3M239.6 171.1h4.3M239.6 170.1v1M239.6 174.3v1"/>
<path d="M239.6 177.7v1.1h-4.2M239.6 175.3l7.1 3.8M239.6 177.7l6.1 3.3M243.9 171.1v3.2M243.9 171.1l.9 1.6-.9 1.6M245.7 164.4l1 1.9M245.7 164.1l1.3 2.3M245.7 164.1v.3M245.7 164.4l-6.1 3.3M246.7 179.1l-1 1.9M246.7 166.3l-7.1 3.8M246.7 166.3l.3 .1"/>
<path d="M247 179l-1.3 2.3M247 179l5.5 2.9M247 179l-.3 .1M251.3 160.8l1.5 2.9M251.3 161.2l1.2 2.3M251.3 160.8v.4M251.3 161.2l-5.6 2.9M252.5 163.5l-5.5 2.9M252.5 163.5l.3 .2M258.3 160.8h.1M258.3 160.8l-5.5 2.9M258.4 160.8h.1"/>
<path d="M258.4 160.8l2.4 4.6v.3M260.8 165.7v14M260.8 179.7v.3l-2.4 4.6M260.8 165.7l-7.4 3.3v7.4l7.4 3.3M77.9 192.5v6.1h9.5v8.1M77.9 192.5h9.9M88.5 191.8h16.1M88.5 191.8l-.7 .7M104.6 191.8v.9h1.7v-.9M116 191.3v.5h-9.7M125.5 183.7v5.4M125.5 181.3h9.5"/>
<path d="M125.5 181.3v2.4M125.5 189.1v2.2h-9.5M125.5 183.7l11.1 5.8M125.5 189.1l9.4 4.9M222.7 185.6v4.1M222.7 195.5h.1M222.7 189.7v5.8M222.7 185.6l.1 .1M222.7 189.7h8.5M222.7 195.5l.2 .2M222.8 185.7v9.7M222.8 185.7h8.3"/>
<path d="M222.8 195.4l-.1 .1M222.8 195.4l.1 .2M222.9 195.7h.1M222.9 195.6v.1M222.9 195.7h8.1M222.9 195.6h8.1M231 195.6v.1M231 195.7h.1M231.1 185.7v9.7M231.1 195.4l-.1 .2M231.1 195.4l.1 .1M231.2 185.6v4.1"/>
<path d="M231.2 195.5h.1M231.2 185.6v-2.3h8.2l14.7 8.5h.5l2.2-4.2M231.2 189.7v5.8M231.2 185.6l-.1 .1M231.2 195.5l-.2 .2M245.7 181v.3M245.7 181.3l5.6 2.9M251.3 184.2v.4M251.3 184.6l5.5 2.9M252.5 181.9l-1.2 2.3M252.8 181.7l-1.5 2.9M252.8 181.7l5.5 2.9"/>
<path d="M252.8 181.7l-.3 .2M256.8 187.5v.1M258.3 184.6l-1.5 2.9M258.3 184.6h.1M258.4 184.6h-.1M258.4 184.6l-1.6 3M373.2 182.3v.7l-.7 1.4M87.4 206.7v2M87.4 206.7l.2 .2M87.6 206.9v1.9M87.6 206.9h18.7M106.3 206.9v6.5"/>
<path d="M106.4 206.7v6.7M106.4 206.7l-.1 .2M128.3 203.5l-3.3-2h-18.6v5.2"/>
<circle cx="96.8" cy="34.9" r=".81"/>
<circle cx="81.5" cy="83.7" r="6.6"/>
<circle cx="81.5" cy="83.7" r="6"/>
<circle cx="81.5" cy="83.7" r="1.59"/>
<circle cx="81.5" cy="83.7" r="9.3"/>
<circle cx="81.5" cy="83.7" r="6.3"/>
<circle cx="351.7" cy="83.7" r="19.1"/>
<circle cx="351.8" cy="83.7" r="7"/>
<circle cx="351.8" cy="83.7" r="7.3"/>
<circle cx="351.8" cy="83.7" r="3.7"/>
</g>
<g font-size="5.1">
<text x="397.3" y="5.6">2201-A-BLNK</text>
<text x="369.9" y="264.7">2201-A-BLNK</text>
<text x="410.6" y="265.5">C</text>
</g>
<text font-size="4.9" x="363.7" y="237.1">Control Devices LLC</text>
<g font-size="4.2">
<text x="230.6" y="22">2.500±.010</text>
<text x="231" y="29.8">2.102</text>
<text x="224.8" y="37">1.24</text>
<text x="220.7" y="44.5">.750</text>
<text x="288.6" y="42">CAP TUBE CONNECTION</text>
<text x="288.6" y="46.2">EVENLY SPACED</text>
<text x="204.3" y="52">.250</text>
<text x="263.2" y="52">.030±.010</text>
<text x="288.6" y="50.4">MINIMUM .188 INCHES OF SPACE</text>
<text x="288.6" y="54.5">REQUIRED ON ALL SIDES OF HOLE</text>
<text x="22.7" y="61.1">NO BURRS ALLOWED</text>
<text x="22.7" y="65.2">HOLES SHOULD NOT</text>
<text x="386.7" y="63.5">1.620</text>
<text x="398.5" y="65.8">PCD</text>
<text x="22.7" y="69.4">INTERSECT</text>
<text x="120.1" y="71">.468</text>
<text x="386.7" y="67.7">1.580</text>
<text x="160.5" y="75.1">2.750</text>
<text x="172.3" y="81.7">1.250±.010</text>
<text x="214.5" y="81.8">A</text>
<text x="262.6" y="81.8">A</text>
<text x="274.8" y="83.1">2.250±.010</text>
<text x="190.3" y="87.6">1.099±.002</text>
<text x="17.5" y="91.8">BREAK EDGES</text>
<text x="17.5" y="96">.005 MIN</text>
<text x="111.3" y="101.9">.468,</text>
<text x="111.3" y="107">TWO PLACES</text>
<text x="236.2" y="103.4">30°</text>
<text x="374.8" y="103.3">.005 MIN BREAK ON</text>
<text x="374.8" y="107.5">ALL HOLES</text>
<text x="78" y="118.5">2.00</text>
<text x="251.1" y="115.1">28°</text>
<text x="296.2" y="123.6">DIM</text>
<text x="284.5" y="129.6">DIM</text>
<text x="297.4" y="128.6">&quot;A&quot;</text>
<text x="108.7" y="137">1.500</text>
<text x="197.2" y="135.3">1.250</text>
<text x="271.7" y="136.3">DIM</text>
<text x="285.9" y="134.6">&quot;B&quot;</text>
<text x="197.2" y="143.3">1.000</text>
<text x="272.7" y="141.4">&quot;C&quot;</text>
<text x="363.4" y="143.9">.44</text>
<text x="385.9" y="139">.020 FLAT</text>
<text x="51.4" y="144.5">.260</text>
<text x="240.7" y="145.3">.75</text>
<text x="259.2" y="145.3">.370±.010</text>
<text x="149.9" y="153.8">DRILL POINT</text>
<text x="149.9" y="158">OPTIONAL</text>
<text x="279.1" y="163.4">28°</text>
<text x="399.4" y="163">48°±5°</text>
<text x="20.8" y="171.7">.776±.002</text>
<text x="45.1" y="172.7">.740±.003</text>
<text x="173.4" y="170.1">.785±.003</text>
<text x="392" y="169.1">.83</text>
<text x="66.2" y="179.3">.714</text>
<text x="144.1" y="179.1">.1880</text>
<text x="154.6" y="176.8">+.0020</text>
<text x="264.8" y="175.7">C</text>
<text x="155.2" y="180.9">-.0005</text>
<text x="216.9" y="183.4">B</text>
<text x="270.5" y="185.1">.380</text>
<text x="270.5" y="189.2">.357</text>
<text x="353.6" y="200.5">DETAIL C</text>
<text x="59.6" y="205.6">45°</text>
<text x="227.3" y="205.9">1.500</text>
<text x="265.7" y="207.6">1.234</text>
<text x="349.6" y="204.7">SCALE 2 : 1.5</text>
<text x="127.3" y="212.7">.255</text>
<text x="135.5" y="210.4">+.005</text>
<text x="136.1" y="214.5">-.000</text>
<text x="113" y="219.7">.044±.003</text>
<text x="227.1" y="218.1">SECTION A-A</text>
<text x="91.9" y="225.7">DETAIL B</text>
<text x="88" y="229.9">SCALE 1.5 : 1</text>
<text x="18.5" y="250.9">#=NUMBER OF HOLES</text>
<text x="26.2" y="246.8">PART NUMBER</text>
<text x="69.6" y="246.8">MAX. NO.</text>
<text x="70.6" y="250.9">CIRCUITS</text>
<text x="112" y="248.9">&quot;A&quot;</text>
<text x="152.7" y="248.9">&quot;B&quot;</text>
<text x="183.1" y="248.9">&quot;C&quot;</text>
<text x="357.4" y="250.2">DISTRIBUTOR, FLANGED, STEEL</text>
<text x="28.3" y="258.2">2201-#-3/16</text>
<text x="29.5" y="263.3">2201-#-1/4</text>
<text x="77.2" y="258.2">10</text>
<text x="77.3" y="263.3">10</text>
<text x="103.3" y="258.2">.1905/.1925</text>
<text x="105.7" y="263.3">.253/.255</text>
<text x="151.1" y="258.2">.125</text>
<text x="151.2" y="263.3">.156</text>
<text x="182" y="258.2">.125</text>
<text x="182" y="263.3">.125</text>
<text x="28.3" y="268.4">2201-#-5/16</text>
<text x="78.4" y="268.4">6</text>
<text x="103.4" y="268.4">.3155/.3175</text>
<text x="151.2" y="268.4">.187</text>
<text x="182.1" y="268.4">.187</text>
</g>
<g font-size="3.4">
<text x="206.9" y="235.2">NOTES:</text>
<text x="206.9" y="238.8">1. PART TO BE CLEAN AND FREE OF BURRS.</text>
<text x="206.9" y="242.3">2. BREAK ALL UNMARKED CORNERS .005.</text>
<text x="206.9" y="245.9">3. ALL UNMARKED MACHINED SURFACES 63 MAX.</text>
<text x="206.9" y="249.4">4. ALL DIAMETERS MARKED &quot;*&quot; TO BE CONCENTRIC</text>
<text x="206.9" y="256.5">5. MATERIAL: 8620 VACUUM DEGASSED STEEL</text>
<text x="211.4" y="252.9">WITHN .003 TIR.</text>
<text x="206.9" y="260">6. INSIDE BORE TO BE LIGHTLY BEAD BLASTED TO</text>
<text x="211.5" y="263.6">REMOVE ALL BURRS</text>
<text x="206.9" y="267.1">7. COMPETITOR PART NUMBER: 1130-X-XX</text>
<text x="355.4" y="265.2">B</text>
</g>
<g font-size="3.2">
<text x="40" y="7.9">8</text>
<text x="91.1" y="7.9">7</text>
<text x="140.4" y="8.1">6</text>
<text x="189.8" y="7.9">5</text>
<text x="239.3" y="7.6">4</text>
<text x="289.9" y="7.9">3</text>
<text x="339.7" y="7.9">2</text>
<text x="389.5" y="8.1">1</text>
<text x="12.8" y="41.6">D</text>
<text x="417.3" y="41.1">D</text>
<text x="12.4" y="105.7">C</text>
<text x="417.6" y="106.5">C</text>
<text x="13.3" y="170.9">B</text>
<text x="418.1" y="170.8">B</text>
<text x="417.3" y="231.9">A</text>
<text x="12.9" y="237.2">A</text>
<text x="38.3" y="271.8">8</text>
<text x="88.9" y="272">7</text>
<text x="138.5" y="271.8">6</text>
<text x="189.1" y="271.8">5</text>
<text x="240.4" y="271.8">4</text>
<text x="289.7" y="272">3</text>
<text x="340.3" y="272">2</text>
<text x="390.1" y="272">1</text>
</g>
<g font-size="3.1">
<text x="328.5" y="247.1">JSE</text>
<text x="340.3" y="246.5">1/20/15</text>
<text x="327.5" y="269">1.598</text>
</g>
<g font-size="2.8">
<text x="19.2" y="12">PART NO.</text>
<text x="47.3" y="12">DESCRIPTION</text>
<text x="19.2" y="14.9">2201-A-BLNK</text>
<text x="47.3" y="14.9">LESS CIRCUIT HOLES, MILLED FLATS, AND SLOTS</text>
<text x="322.8" y="15.1">REV.</text>
<text x="351.6" y="15.2">DESCRIPTION</text>
<text x="394.9" y="15.2">DATE</text>
<text x="404.2" y="15.2">ECN NO.</text>
<text x="19.3" y="18.1">2201-#-##-0</text>
<text x="47.5" y="18.1">COMPLETE</text>
<text x="324.7" y="22.9">B</text>
<text x="324.7" y="18.2">A</text>
<text x="328.8" y="21.1">ADDED .020 FLAT TO COUNTERBORE; .005 EDGE</text>
<text x="328.8" y="23.9">BREAK ON CIRCUIT HOLES AND SLOTS. UPDATED</text>
<text x="329.2" y="18.2">RELEASE TO PRODUCTION</text>
<text x="392.5" y="18.2">08/04/15</text>
<text x="392.5" y="22.9">08/20/15</text>
<text x="405.3" y="22.9">15-244</text>
<text x="405.3" y="18.2">15-225</text>
<text x="328.8" y="26.7">INSIDE BORE DIMENSIONS.</text>
<text x="324.7" y="31.8">C</text>
<text x="329.2" y="30.5">.044 GROOVE WIDTH WAS .065; Ø.785 GROOVE</text>
<text x="329.2" y="33.3">DIAMETER WAS Ø.800; .380/.357 WAS .357 REF</text>
<text x="392.5" y="31.9">10/06/15</text>
<text x="405.3" y="31.9">15-300</text>
<text x="360.5" y="269">2:3</text>
</g>
<text font-size="2.7" x="290.3" y="256.3">See Note 5</text>
<g font-size="2.1">
<text x="127.5" y="14.1">THIS DOCUMENT CONTAINS PROPRIETARY AND CONFIDENTIAL INFORMATION</text>
<text x="127.5" y="16.7">OF CONTROL DEVICES LLC AND MUST BE USED STRICTLY IN ACCORDANCE</text>
<text x="127.5" y="19.3">WITH THE LIMITED PURPOSE FOR WHICH IT WAS SUBMITTED. ANY REPRO-</text>
<text x="127.5" y="21.9">DUCTION, DISCLOSURE OR USE OF THIS DOCUMENT IS EXPRESSLY PRO-</text>
<text x="127.5" y="24.5">HIBITED, EXCEPT AS OTHERWISE AGREED IN WRITING.</text>
<text x="346.6" y="229.4">PARTS</text>
<text x="354.3" y="229.4">LIST</text>
<text x="290.5" y="237.1">DIMENSIONS ARE IN INCHES</text>
<text x="290.6" y="234.5">UNLESS OTHERWISE SPECIFIED</text>
<text x="290.6" y="239.9">TOLERANCES ARE:</text>
<text x="362.1" y="239.8">1555 LARKIN WILLIAMS ROAD, FENTON MO 63026</text>
<text x="290.9" y="246">±.005</text>
<text x="300.6" y="249.4">.XXX ±.005</text>
<text x="300.7" y="246">.XX</text>
<text x="305.5" y="246">±.02</text>
<text x="314.2" y="246">±1°</text>
<text x="291.2" y="267.1">DO NOT SCALE DRAWING</text>
</g>
<g font-size="1.8">
<text x="361" y="11.5">REVISIONS</text>
<text x="290.6" y="224.1">ITEM</text>
<text x="290.8" y="225.7">NO.</text>
<text x="302.7" y="225.9">IDENTIFYING NO.</text>
<text x="305.4" y="223.9">PART</text>
<text x="311.4" y="223.9">OR</text>
<text x="350.8" y="226">OR DESCRIPTION</text>
<text x="350.9" y="224.1">NOMENCLATURE</text>
<text x="390.5" y="226.3">SPECIFICATION</text>
<text x="392.9" y="224.2">MATERIAL</text>
<text x="409.2" y="226.2">REQD</text>
<text x="410" y="224.1">QTY</text>
<text x="325" y="236.9">DO NOT MANUALLY UPDATE</text>
<text x="325.2" y="234.1">CAD GENERATED DRAWING,</text>
<text x="289.9" y="242.7">FRACTIONS</text>
<text x="301.2" y="242.7">DECIMALS</text>
<text x="311.6" y="242.7">ANGLES</text>
<text x="322.2" y="244.3">DRAWN</text>
<text x="325.2" y="241.6">APPROVALS</text>
<text x="344.5" y="241.4">DATE</text>
<text x="322.1" y="249.8">CHECKED</text>
<text x="289.5" y="252.6">MATERIAL</text>
<text x="322.1" y="255.1">RESP ENG</text>
<text x="289.5" y="259.3">FINISH</text>
<text x="322.2" y="260.5">MFG ENG</text>
<text x="354.3" y="261.8">SIZE</text>
<text x="358.9" y="261.7">DWG. NO.</text>
<text x="409.6" y="261.8">REV.</text>
<text x="322.2" y="266">MASS</text>
<text x="336.2" y="269">LBS</text>
<text x="355.1" y="268.2">SCALE</text>
<text x="400.5" y="268.1">SHEET 1</text>
<text x="408.2" y="268.1">OF</text>
<text x="411.8" y="268.1">1</text>
</g>
</svg>
